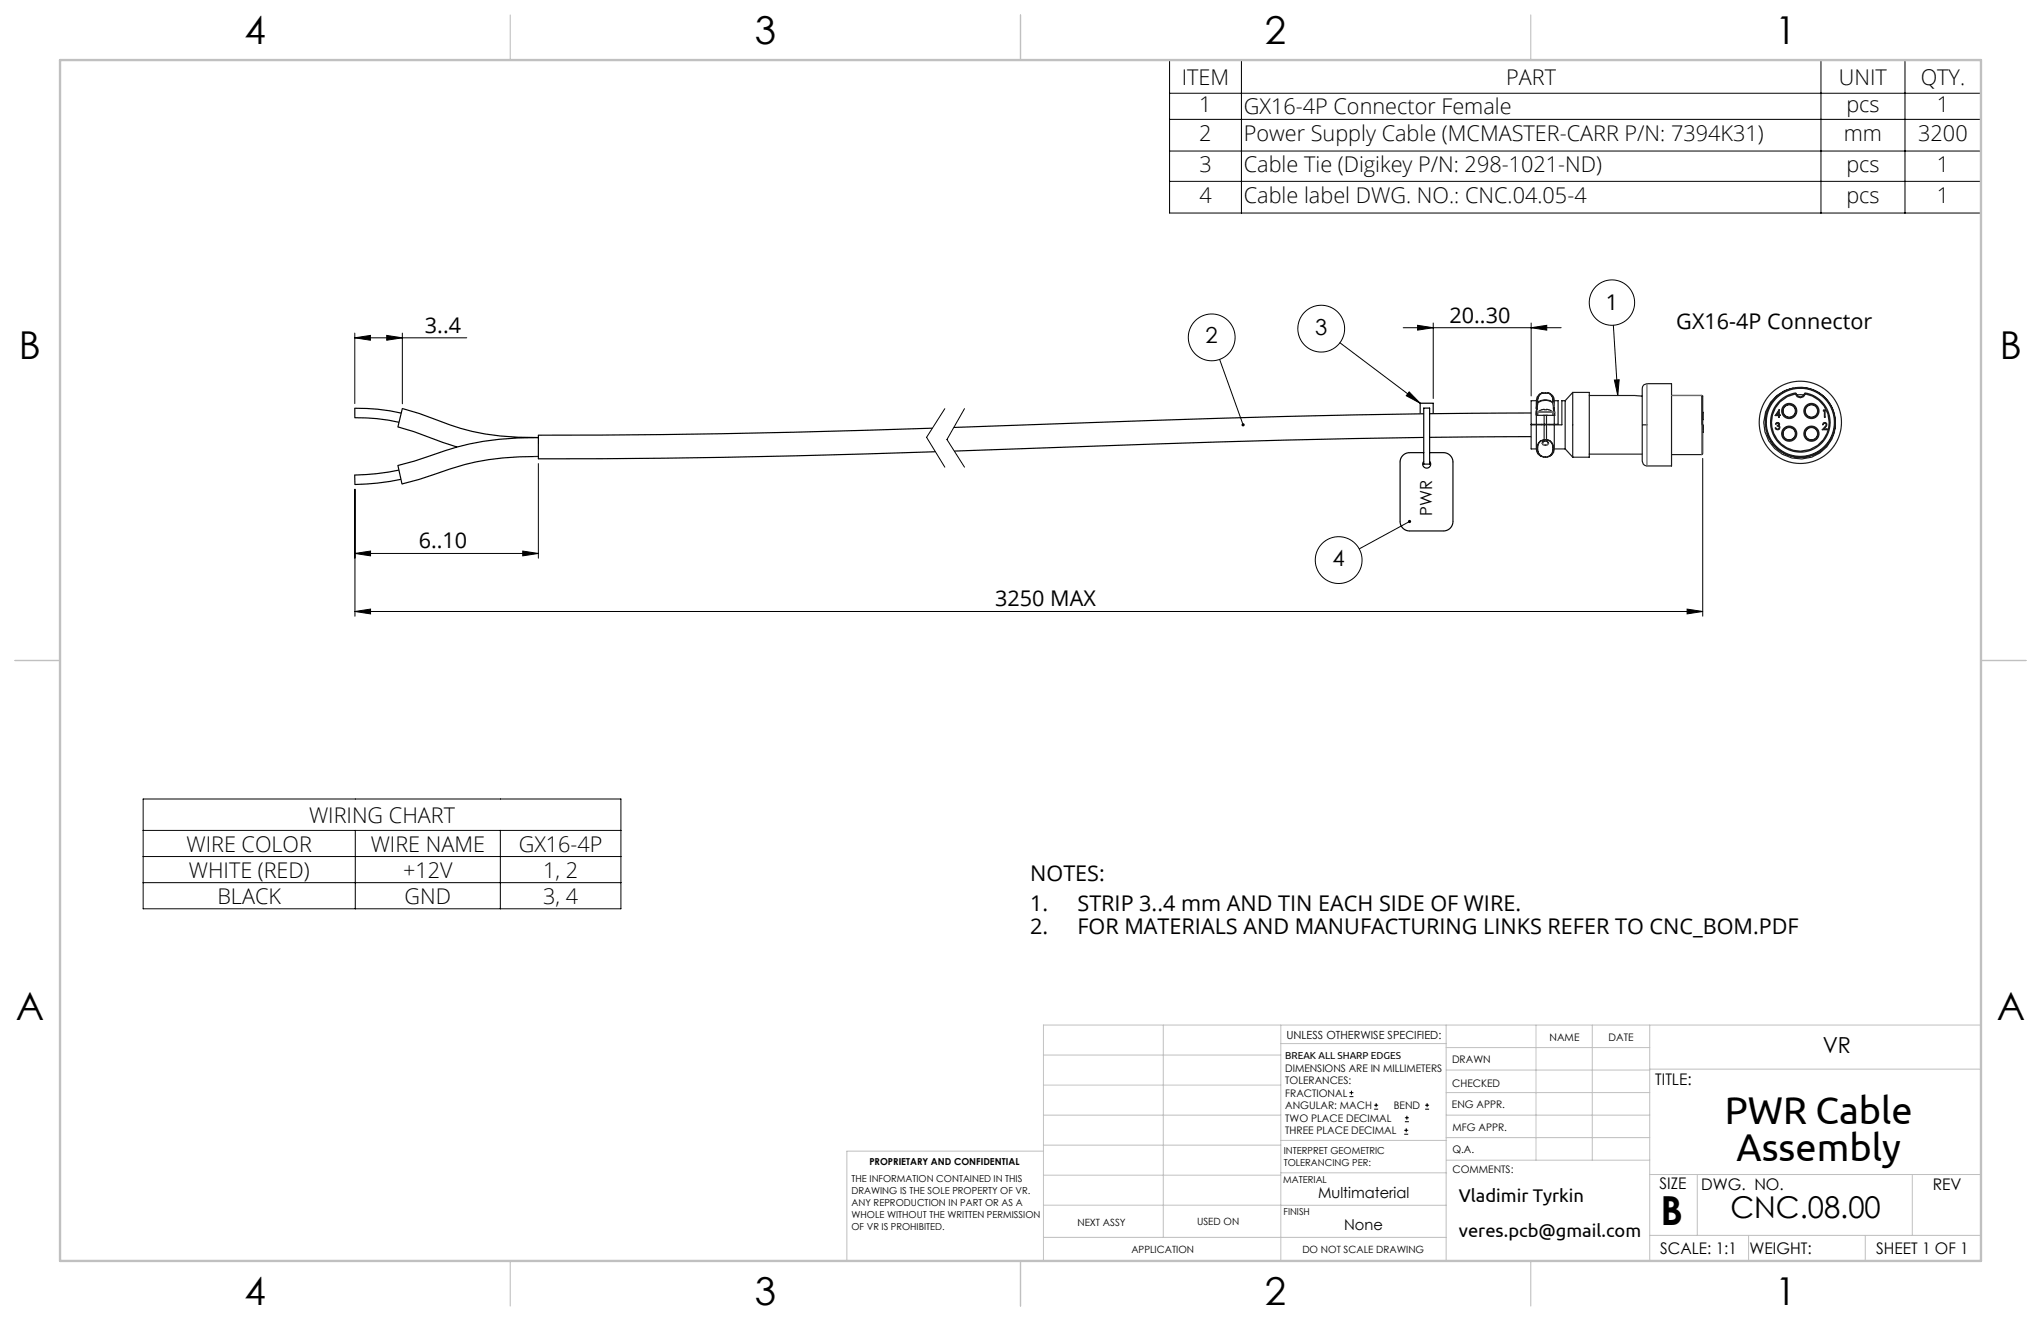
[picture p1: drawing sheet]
<svg xmlns="http://www.w3.org/2000/svg" width="432mm" height="279mm" viewBox="0 0 432 279" stroke-linecap="round" stroke-linejoin="round" font-family="sans-serif">
<g fill="none" stroke="#000" stroke-width=".21">
<path d="M247.4 12.7h171.7v32.4h-171.7zM247.4 19.7h171.7M262.6 12.7v32.4M385.3 12.7v32.4M403 12.7v32.4M247.4 25.2h171.7M247.4 31.9h171.7M247.4 38.4h171.7M75.1 71.5l3.3-.6v1.1zM75.1 70.5v14.9M75.1 71.5h23.6M81.8 70.9l3.3 .6-3.3 .5z"/>
<path d="M85.1 70.5v14.9M258 76l5 13.9M283.5 72.5l17 12.8M296.9 69.3h33.4M299.9 68.8l3.3 .5-3.3 .5zM303.2 68.3v16M323.9 69.3l3.3-.5v1zM323.9 68.3v15.5M341.3 68.8l1 14.9M113.9 98v20.1M199.9 86.4l-3.9 6.1 3.9 6.3M204.1 86.4l-3.8 6.6 3.8 5.8"/>
<path d="M298.1 82.9l2.4 2.4-3-1.6zM341.5 80.4l1.1-.1-.3 3.4zM360.2 97v33.3M75.1 117.1l3.3-.5v1zM75.1 103.5v26.8M75.1 117.1h38.8M110.6 116.6l3.3 .5-3.3 .5zM298.2 110.3l-10.6 5.8M75.1 129.3l3.3-.5v1zM75.1 129.3h285.1M356.9 128.8l3.3 .5-3.3 .5zM30.3 169h101.1v23.2h-101.1z"/>
<path d="M30.3 175.6h101.1M75.2 175.6v16.6M105.9 175.6v16.6M30.3 181.2h101.1M30.3 186.7h101.1M285.5 231.9h.8M285.5 231.1h.8M285.9 230.7v.8M290.7 234.6h.9M290.7 233.8h.9M291.1 233.3v.9M297.1 239.9h.8"/>
<path d="M297.1 239.1h.8M297.2 237.3h.9M297.2 236.4h.9M297.5 238.6v.9M297.6 236v.8M301.5 234.6h.8M301.5 233.8h.8M301.9 233.3v.9"/>
<circle cx="256.4" cy="71.4" r="4.9"/>
<circle cx="279.5" cy="69.5" r="4.9"/>
<circle cx="341" cy="64" r="4.8"/>
<circle cx="283.2" cy="118.5" r="4.9"/>
</g>
<g fill="none" stroke="#000" stroke-width=".25">
<path d="M84.4 99.4a49.3 49.3 0 0 1-9.4 1.1l.1 2a51.3 51.3 0 0 0 9.7-1.1M84.9 87.4a40.6 40.6 0 0 0-9.8-1v2a38.6 38.6 0 0 1 9.3 .9M113.9 92.5a51.3 51.3 0 0 1-21.9-3.8l-3.3-1.2-3.6-1.1-.9 3.9 3.4 1 9.1 3.3M113.9 92.5a59.3 59.3 0 0 0-23 3.9l-3.2 1.1-3.5 1 .8 3.9 3.7-1a85.8 85.8 0 0 1 14.7-4.2l6.5-.6 4-.1M197.3 90.6a2275.5 2275.5 0 0 1-83.4 1.4v5a2285.3 2285.3 0 0 0 84-1.5M300.5 87.4v-2.1h2.7v2.1M301.2 87.5l-43.5 1-55.9 1.9M301.2 92.5l-43.4 1-55.9 1.9M301.2 97.6a.85 .85 0 0 0 0 1.2 .85 .85 0 0 0 1.2 0 .85 .85 0 0 0 .1-1.2M301.2 95.7h-3a2 2 0 0 0-2 2v12.6a2 2 0 0 0 2 2h7.2a2 2 0 0 0 2-2v-12.6a2 2 0 0 0-2-2h-2.9M301.2 86.3h1.3v11.9h-1.3zM323.9 87.4l-21.4 .1"/>
<path d="M323.9 92.4l-21.4 .1"/>
</g>
<g fill="none" stroke="#191924" stroke-width=".25">
<path d="M325 89.9v5a1.66 1.66 0 0 0 1.7 1.8M325 87.9h1.7v1.9M325 87.9v1.9M325 89.9h1.7M325 84.8h-1.1v5h1.1M325 89.9h-1.1v5.1h1.1M325 86.4v-1.6a1.72 1.72 0 0 1 2.2-1.7 1.95 1.95 0 0 1 1.6 2.5v.8M325 89.8h1.7M325 86.2l.1 .4M325.1 86.6l-.2 .5M325.1 86.6h.1M325.2 86.4h-.2"/>
<path d="M325.2 86.4v.2M325.2 86.6l-.2 1.3M325.2 85.1l-.2 1.3M325.2 85.1h.2M325.3 85.1h-.1M325.3 85.1h.1M325.3 85.1a2.85 2.85 0 0 1 3.2 0M325.4 85.1a2.61 2.61 0 0 1 3.1 0M325.4 85.1l-.2 1.3M326.1 89.8v.1M326.2 86.7h.1M326.2 86.7a.85 .85 0 0 0-.9 .5v.7"/>
<path d="M326.2 86.7h1.5M326.4 87.9h1M326.7 83.1a1.58 1.58 0 0 0-1.5 2M326.7 83.1a1.51 1.51 0 0 0-1.4 2M326.7 93.1a1.68 1.68 0 0 0-1.3 2.3 1.34 1.34 0 0 0 1.3 1.2M326.7 96.6h.5M326.7 83.1h.1M326.7 89.9v3.2M326.7 96.6h.1M326.7 89.8h.5M326.7 83.1h.5M326.7 89.9h.5"/>
<path d="M326.7 93.1h.5M326.9 93.3l-.5 .2-.1 .2M326.9 93.3l.4 .1 .2 .3M326.9 93.3l-.5 .1-.2 .3 .2 .4 .5 .1M326.9 93.3l.5 .1 .2 .3-.2 .4-.5 .1M326.9 94.1v.1M327.2 93a1.71 1.71 0 0 0-1.9 2.3 1.42 1.42 0 0 0 1.4 1.3M327.2 83.1h.1M327.2 89.9v3.1M327.2 96.6h.1M327.2 89.8h1.6M327.2 83.1a1.58 1.58 0 0 1 1.4 2"/>
<path d="M327.2 83.1a1.51 1.51 0 0 1 1.3 2M327.2 93a1.68 1.68 0 0 1 1.4 2.3 1.42 1.42 0 0 1-1.4 1.3M327.2 89.9h1.6M327.2 93v.1M327.2 93.1a1.68 1.68 0 0 1 1.3 2.3 1.34 1.34 0 0 1-1.3 1.2M327.7 86.7h.1M327.7 86.7a.85 .85 0 0 1 .8 .5v.7M327.7 89.8v.1M328.5 85.1l.1 1.3M328.5 85.1h.1M328.6 85.1h-.1M328.6 86.4h.2"/>
<path d="M328.6 86.4v.2M328.6 86.6l.2 .6M328.7 86.6l.2 .5M328.7 86.6h-.1M328.8 89.9h.2M328.8 87.2v.1M328.8 86.3v.1M328.8 86.2v.2M328.8 86.4l-.1 .2M328.8 84.8h.8v5h-.8M328.8 95h2.3M328.8 89.9v4.7a1.73 1.73 0 0 1-1.6 2.1"/>
<path d="M328.8 87.9h-1.6v1.9M328.8 87.9v1.9M328.8 87.3v.6M328.9 87.1v.1M328.9 87.1l-.1 .1M328.9 87.2l-.1 .7M328.9 87.2l-.1 .1M331.1 84.8h-.7v5.1h-1.6M331.1 95l1.6 1.7M331.1 84.8v10.2M332.7 83l-1.6 1.8M332.7 83h3.5v13.7h-3.5"/>
<path d="M332.7 83v13.7M336.2 83.7h9.7l1.5 .1M336.2 96.1h11.2M347.4 89.9h1M347.8 81.4l.6-.2h5.2v17.4l-5.6-.1a2.45 2.45 0 0 1-.6-2.4v-12.1a4 4 0 0 1 .4-2.6zM353.6 83.6h6.4l.2 .3M360 83.6l.2 .2v6.1h-.2zM360.2 89.9l.1 .4M360.2 90.3h.1M360.2 90.9h.1M360.2 91.3h.1M360.2 87.2v1.6"/>
<path d="M360.2 87.3h.1M360.2 91.4h.1M360.2 89.9v6.2l-6.6 .1M360.3 90.3v.6M360.3 91.4h.1M360.3 90.9l-.1 .5M360.3 90.3h.1M373.5 89.3h.2M374.6 89.3h.2M374.6 89.3a6.3 6.3 0 0 0 6.3 6.3 6.3 6.3 0 0 0 6.3-6.3M374.8 89.3a6.1 6.1 0 0 0 6.1 6.1 6.1 6.1 0 0 0 6.1-6.1M375.8 89.4l.6 .1 .1 .2-.2 .3 .3 .4-.2 .4-.3 .1-.4-.1-.1-.3 .3 .3 .5-.1v-.4l-.4-.2v-.1l.4-.3-.3-.2-.5 .2z"/>
<path d="M376.3 87.1v.6h-.5zM376.4 86.7v1h.2v.2h-.2v.3h-.1v-.3h-.7zM377.8 82.6l-.6 .3M379.4 82.1a7.5 7.5 0 0 0-6.1 8.7 7.5 7.5 0 0 0 8.6 6.2 7.5 7.5 0 0 0 6.3-8.6M379.4 82.1a7.4 7.4 0 0 1 8.8 6.3M379.4 82.1a7.4 7.4 0 0 0-5.8 8.5 7.4 7.4 0 0 0 8.4 6 7.4 7.4 0 0 0 6.2-8.2M379.8 83.1v.2M379.8 83.1l.2 .2M379.8 83.1a6.3 6.3 0 0 0-5.2 6.2M379.8 83.3a6.1 6.1 0 0 0-5 6M379.8 83.3l.4 .6 .7 .2 .7-.2 .3-.6M379.9 82a7.6 7.6 0 0 1 5 1.2 7.3 7.3 0 0 1 3.3 6.1"/>
<path d="M380 83.3h-.2M380 83.3a.9 .9 0 0 0 .9 .6 .9 .9 0 0 0 .9-.6M380.1 83.5h1.5M381.8 83.3h.1M381.9 83.3a6.1 6.1 0 0 1 5.1 6M382 83.1l-.1 .2M382 83.1l-.2 .2M382 83.1a6.3 6.3 0 0 1 5.2 6.2M385.8 89.5l.3-.2 .3 .2a1.04 1.04 0 0 1-.6 1.2h.7v.2h-1l.9-1.1-.3-.3-.5 .3zM385.8 86.7h.3v1.5h-.1v-1.3h-.2zM387 89.3h.2M388.1 89.3h.1"/>
<path d="M388.2 88.4v.1M388.2 89.3a7.4 7.4 0 0 1-6.2 7.3 7.4 7.4 0 0 1-8.1-5h-.1"/>
<circle cx="378.5" cy="91.7" r="1.4"/>
<circle cx="378.5" cy="86.9" r="1.4"/>
<circle cx="378.5" cy="91.7" r="1.6"/>
<circle cx="378.5" cy="91.7" r="1.3"/>
<circle cx="378.5" cy="86.9" r="1.6"/>
<circle cx="378.5" cy="86.9" r="1.3"/>
<circle cx="380.9" cy="89.3" r="8.7"/>
<circle cx="380.9" cy="89.3" r="7.2"/>
<circle cx="383.2" cy="91.7" r="1.3"/>
<circle cx="383.2" cy="86.9" r="1.3"/>
<circle cx="383.2" cy="91.7" r="1.6"/>
<circle cx="383.2" cy="91.7" r="1.4"/>
<circle cx="383.2" cy="86.9" r="1.4"/>
<circle cx="383.2" cy="86.9" r="1.6"/>
</g>
<g fill="none" stroke="#6a6a6a" stroke-width=".25">
<path d="M325.3 87.2h3.2M325.4 87.1h3.1M326.3 93.7l.2 .2 .4 .2 .4-.1 .2-.3M326.7 83.1h.1M326.7 96.6v.1M326.9 93.3h.1M327.2 83.1h.1M327.2 96.6v.1M328.6 85.1l.2 1.2M328.8 87.2v.1M348.4 81.2v17.4M360 83.6h-6.4"/>
<path d="M360 89.9v6.3"/>
</g>
<path d="M113.9 95.5h.1M113.9 96.5h-1M113.9 95.7h.1" fill="none" stroke="#00f" stroke-width=".21"/>
<g fill="none" stroke="#c0c0c0" stroke-width=".21">
<path d="M246.1 216.8v44.9M271 216.8v49.9M305.9 216.8v49.9M325 216.8v28.6M336.9 216.8v28.6M349 216.8v49.9M419.1 216.8h-198.3v49.9M220.8 235.9h50.2M220.8 229.5h50.2M220.8 223.2h50.2M271 220.7h34.9M305.9 231.1h43.1"/>
<path d="M305.9 226.3h43.1M305.9 221.6h43.1M305.9 235.9h43.1M349 226.1h70.1M220.8 248.6h50.2M220.8 242.2h50.2M220.8 254.9h50.2M220.8 243.5h-41.6v23.2M271 254.9h34.9M271 248.1h35.1M271 241.2h35.1M305.9 240.6h43.1"/>
<path d="M306.1 245.4h42.9M349 248.4h70.1M359.1 248.4v12.9M404.6 248.4v12.9M220.8 261.7h85.1M349 261.3h70.1M369.9 261.3v5.4M394.6 261.3v5.4"/>
</g>
<path d="M107.9 3.2v9.5M215.9 3.2v9.5M323.8 3.2v9.5M3.2 139.7h9.5M419.1 139.7h9.5M107.9 266.7v9.5M215.9 266.7v9.5M323.8 266.7v9.5" fill="none" stroke="#c0c0c0" stroke-width=".25"/>
<path d="M12.7 12.7h406.4v254h-406.4z" fill="none" stroke="#c0c0c0" stroke-width=".5"/>
<g fill="#000">
<path d="M341.5 80.4l1.1-.1-.3 3.4z"/>
<path d="M75.1 117.1l3.3-.5v1zM110.6 116.6l3.3 .5-3.3 .5zM299.9 68.8l3.3 .5-3.3 .5zM323.9 69.3l3.3-.5v1zM75.1 71.5l3.3-.6v1.1zM81.8 70.9l3.3 .6-3.3 .5zM75.1 129.3l3.3-.5v1zM356.9 128.8l3.3 .5-3.3 .5z"/>
<path d="M298 110a.34 .34 0 0 0-.1 .5 .34 .34 0 0 0 .5 .1 .34 .34 0 0 0 .1-.5l-.3 .2 .3-.2-.2-.1zM262.8 89.6l-.1 .5 .4 .1-.1-.3 .2 .2 .1-.3-.1-.2zM298.1 82.9l2.4 2.4-3-1.6z"/>
</g>
<text font-size="8.5" x="351.3" y="259">B</text>
<g font-size="8.2">
<text x="364.9" y="237.7">PWR Cable</text>
<text x="367.4" y="245.6">Assembly</text>
</g>
<g font-size="8.1">
<text x="51.7" y="9.3">4</text>
<text x="159.7" y="9.3">3</text>
<text x="267.6" y="9.3">2</text>
<text x="375.6" y="9.3">1</text>
<text x="4" y="76">B</text>
<text x="423.1" y="76">B</text>
<text x="3.3" y="215.7">A</text>
<text x="422.4" y="215.7">A</text>
<text x="51.7" y="276">4</text>
<text x="159.7" y="276">3</text>
<text x="267.6" y="276">2</text>
<text x="375.6" y="276">1</text>
</g>
<text font-size="6.3" x="366.1" y="257.6">CNC.08.00</text>
<g font-size="4.7">
<text x="278.2" y="70.8">3</text>
<text x="255.1" y="72.6">2</text>
<text x="281.9" y="119.7">4</text>
<text x="385.6" y="222.6">VR</text>
</g>
<g font-size="4.6">
<text x="250" y="17.9">ITEM</text>
<text x="318.7" y="17.9">PART</text>
<text x="389.1" y="17.9">UNIT</text>
<text x="406.4" y="17.9">QTY.</text>
<text x="253.7" y="23.7">1</text>
<text x="390.6" y="23.7">pcs</text>
<text x="409.8" y="23.7">1</text>
<text x="253.7" y="29.8">2</text>
<text x="263.1" y="24.1">GX16-4P Connector Female</text>
<text x="263.1" y="29.8">Power Supply Cable (MCMASTER-CARR P/N: 7394K31)</text>
<text x="390.1" y="29.8">mm</text>
<text x="405.8" y="29.8">3200</text>
<text x="253.7" y="36.4">3</text>
<text x="263.1" y="36.4">Cable Tie (Digikey P/N: 298-1021-ND)</text>
<text x="390.6" y="36.4">pcs</text>
<text x="409.8" y="36.4">1</text>
<text x="253.7" y="42.9">4</text>
<text x="263.1" y="42.9">Cable label DWG. NO.: CNC.04.05-4</text>
<text x="390.6" y="42.9">pcs</text>
<text x="409.8" y="42.9">1</text>
<text x="339.7" y="65.5">1</text>
<text x="89.9" y="70.4">3..4</text>
<text x="306.7" y="68.2">20..30</text>
<text x="354.6" y="69.6">GX16-4P Connector</text>
<text x="88.6" y="116">6..10</text>
<text x="210.5" y="128.2">3250 MAX</text>
<text x="65.4" y="174.1">WIRING CHART</text>
<text x="39.5" y="180.2">WIRE COLOR</text>
<text x="39.9" y="185.8">WHITE (RED)</text>
<text x="78.4" y="180.2">WIRE NAME</text>
<text x="85.3" y="185.8">+12V</text>
<text x="109.7" y="180.2">GX16-4P</text>
<text x="114.9" y="185.8">1, 2</text>
<text x="46" y="191.3">BLACK</text>
<text x="85.6" y="191.3">GND</text>
<text x="114.9" y="191.3">3, 4</text>
<text x="218" y="186.2">NOTES:</text>
<text x="218" y="192.7">1.</text>
<text x="218" y="197.6">2.</text>
<text x="228" y="192.7">STRIP 3..4 mm AND TIN EACH SIDE OF WIRE.</text>
<text x="228" y="197.6">FOR MATERIALS AND MANUFACTURING LINKS REFER TO CNC_BOM.PDF</text>
</g>
<g font-size="3.9">
<text x="308.6" y="254.3">Vladimir Tyrkin</text>
<text x="308.6" y="261.6">veres.pcb@gmail.com</text>
</g>
<text font-size="3.5" x="303" y="109.2" transform="rotate(-90 303 109.2)">PWR</text>
<g font-size="3.4">
<text x="350.2" y="229.5">TITLE:</text>
<text x="351.1" y="251.6">SIZE</text>
<text x="359.9" y="251.6">DWG. NO.</text>
<text x="408.9" y="251.7">REV</text>
<text x="351.2" y="265.2">SCALE: 1:1</text>
<text x="370.1" y="265.3">WEIGHT:</text>
<text x="396.9" y="265.2">SHEET 1 OF 1</text>
</g>
<g font-size="3.2">
<text x="278.9" y="253.3">Multimaterial</text>
<text x="284.4" y="260.1">None</text>
</g>
<text font-size="2.4" x="272.2" y="219.7">UNLESS OTHERWISE SPECIFIED:</text>
<g font-size="2.2">
<text x="327.8" y="220.1">NAME</text>
<text x="340.3" y="220.2">DATE</text>
<text x="271.9" y="226.6">DIMENSIONS ARE IN MILLIMETERS</text>
<text x="307.2" y="224.9">DRAWN</text>
<text x="271.9" y="229.3">TOLERANCES:</text>
<text x="271.9" y="231.9">FRACTIONAL</text>
<text x="307.3" y="229.8">CHECKED</text>
<text x="271.9" y="234.6">ANGULAR: MACH</text>
<text x="271.9" y="237.2">TWO PLACE DECIMAL</text>
<text x="271.9" y="239.9">THREE PLACE DECIMAL</text>
<text x="294.9" y="234.6">BEND</text>
<text x="307.2" y="234.5">ENG APPR.</text>
<text x="307.3" y="239.2">MFG APPR.</text>
<text x="307.3" y="243.9">Q.A.</text>
<text x="307.3" y="248.1">COMMENTS:</text>
</g>
<g font-size="2.1">
<text x="271.9" y="224.1">BREAK ALL SHARP EDGES</text>
<text x="227.9" y="259.2">NEXT ASSY</text>
<text x="253.3" y="259.2">USED ON</text>
<text x="239.3" y="265">APPLICATION</text>
<text x="275.5" y="265.1">DO NOT SCALE DRAWING</text>
</g>
<g font-size="2">
<text x="271.6" y="244.1">INTERPRET GEOMETRIC</text>
<text x="180.2" y="250">THE INFORMATION CONTAINED IN THIS</text>
<text x="183.9" y="246.4">PROPRIETARY AND CONFIDENTIAL</text>
<text x="271.5" y="250.2">MATERIAL</text>
<text x="271.6" y="246.6">TOLERANCING PER:</text>
<text x="180.2" y="252.5">DRAWING IS THE SOLE PROPERTY OF VR.</text>
<text x="180.2" y="255.1">ANY REPRODUCTION IN PART OR AS A</text>
<text x="180.2" y="257.6">WHOLE WITHOUT THE WRITTEN PERMISSION</text>
<text x="271.5" y="257">FINISH</text>
<text x="180.2" y="260.1">OF VR IS PROHIBITED.</text>
</g>
</svg>
